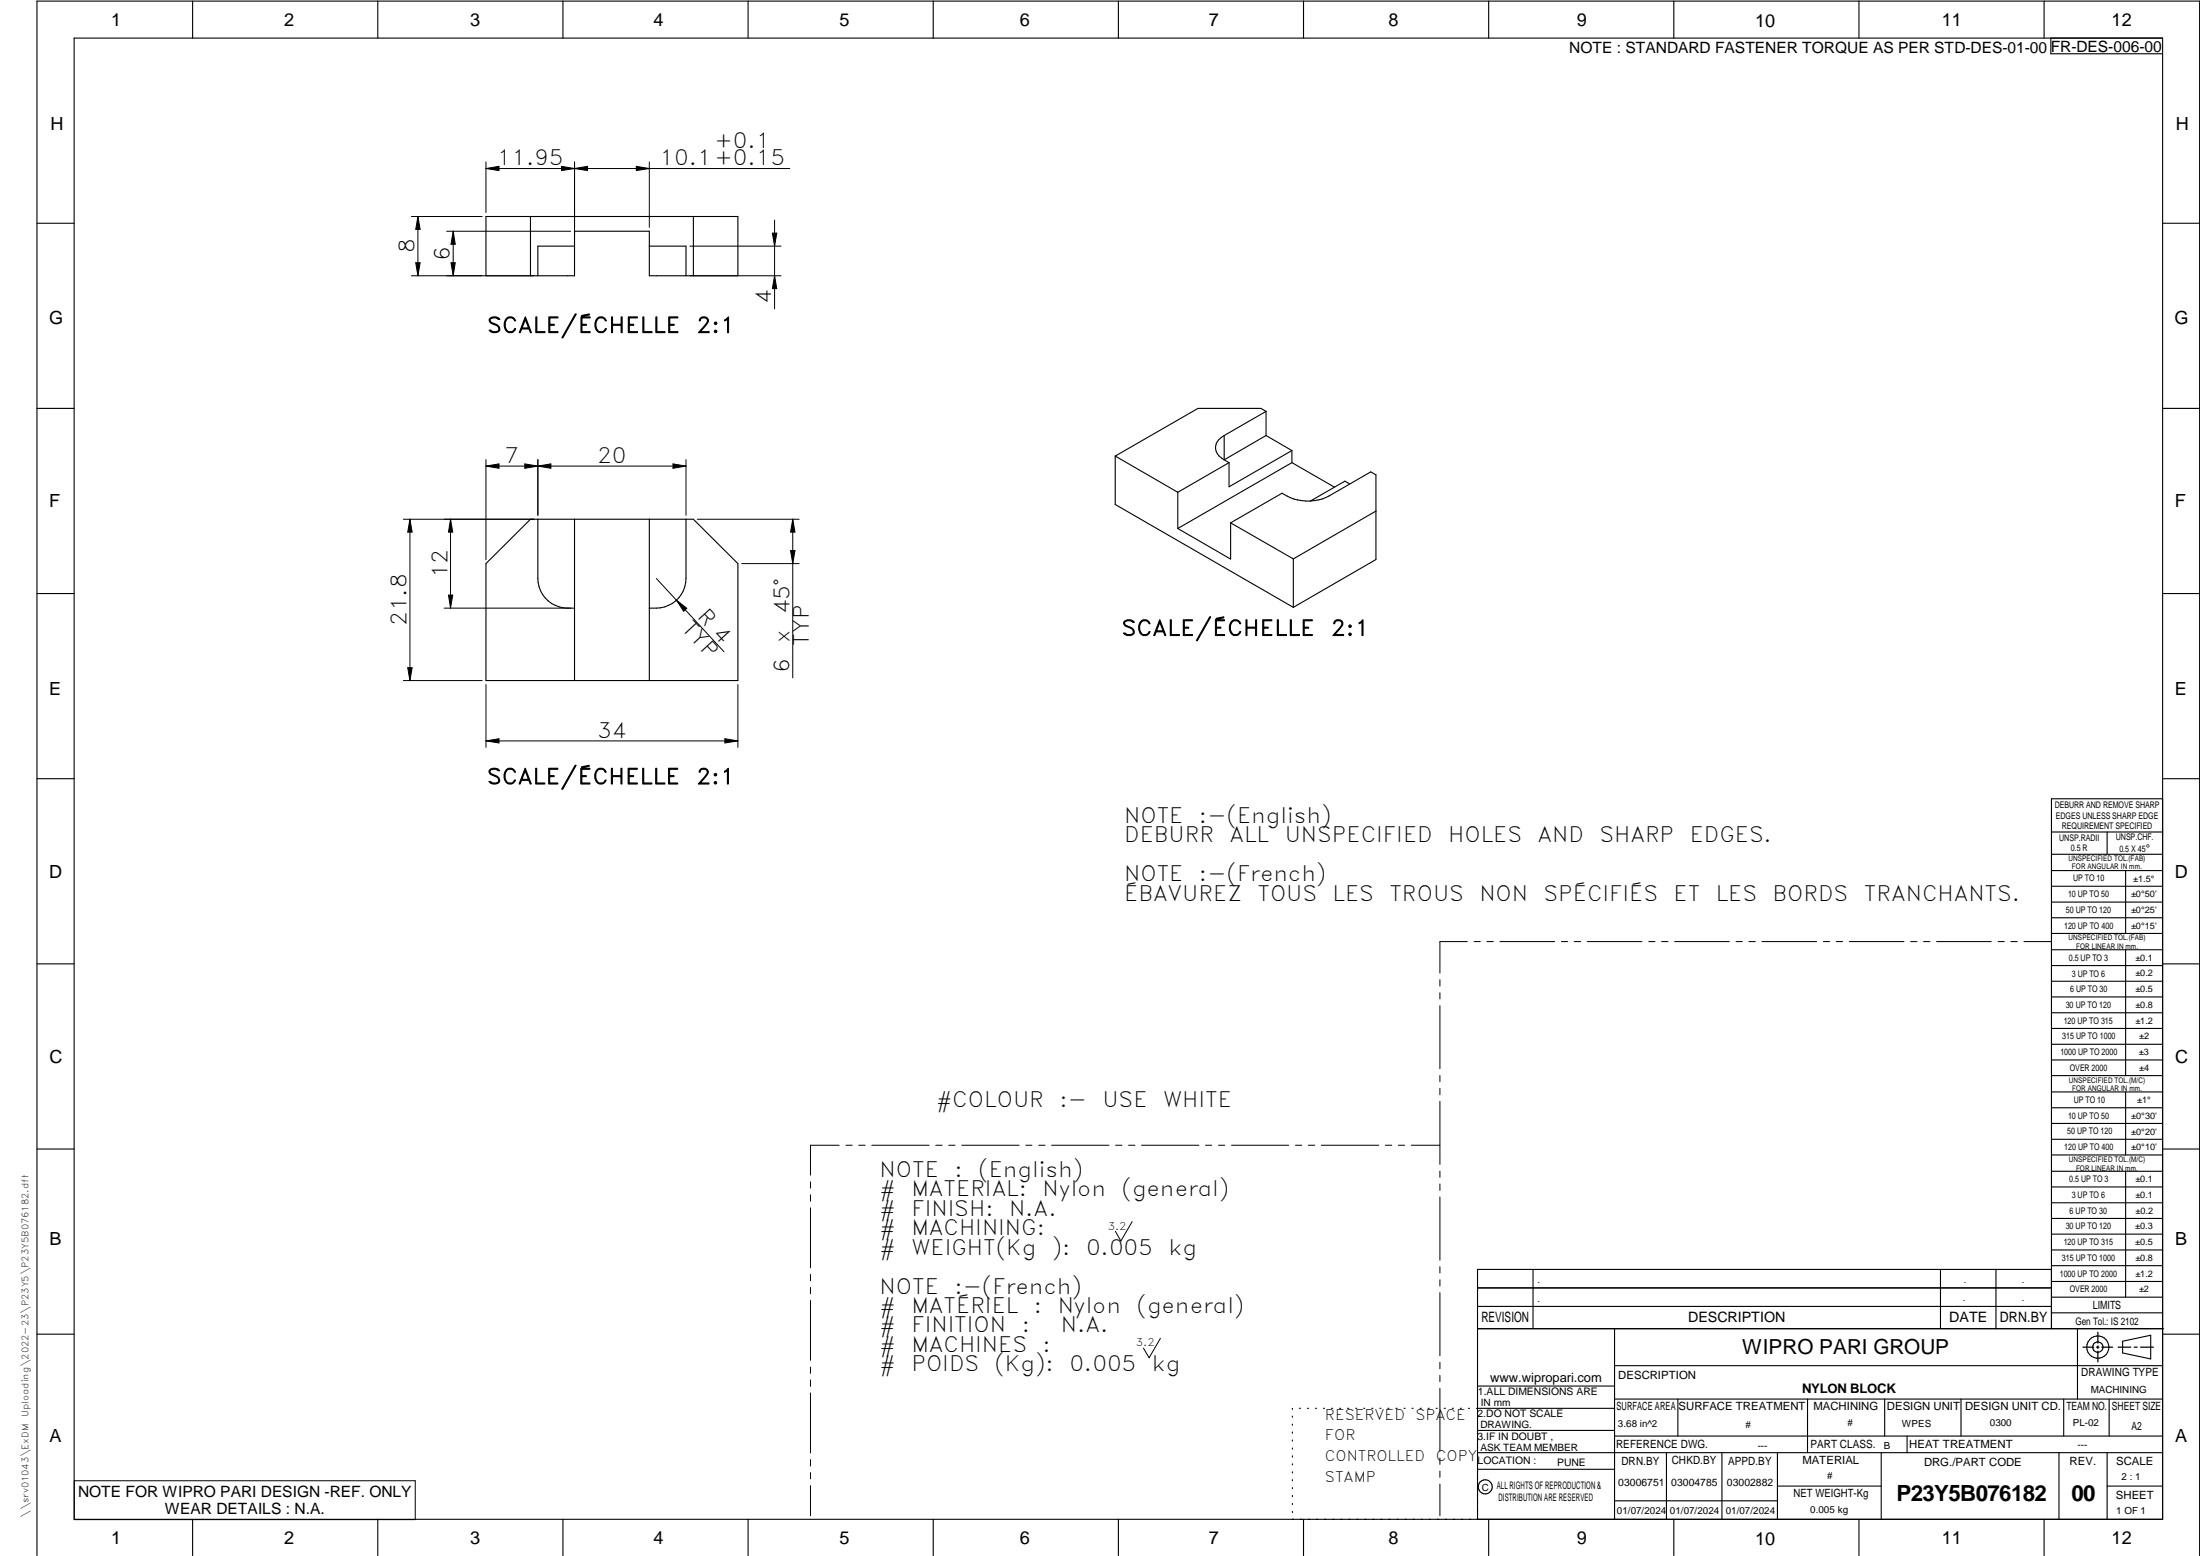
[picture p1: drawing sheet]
<svg xmlns="http://www.w3.org/2000/svg" width="594mm" height="420mm" viewBox="0 0 594 420" stroke-linecap="round" stroke-linejoin="round" font-family="sans-serif">
<g fill="none" stroke="#000" stroke-width=".3">
<path d="M20 10.3h564v400h-564zM52 .3v10M102 .3v10M152 .3v10M202 .3v10M252 .3v10M302 .3v10M352 .3v10M402 .3v10M452 .3v10M502 .3v10M552 .3v10"/>
<path d="M553.8 10.3v4.2h30.2M131.2 58.5h68.1v16h-24v-12.1h-20.2v12.1h-23.9zM143.2 58.5v16M187.2 58.5v16M10 60.3h10M155.1 66.5h-9.9v8M175.3 66.5h9.9v8M584 60.3h10M10 110.3h10M330.6 117.6v6.6M330.6 117.6a3.5 3.5 0 0 0-2.4 3.3 3.5 3.5 0 0 0 2.4 3.3M341.9 111.1l-1.4-.8h-17l-22.3 12.8"/>
<path d="M341.9 117.6l7 4.1M341.9 111.1v6.5M341.9 111.1l-11.3 6.5M341.9 117.6l-11.3 6.6M584 110.3h10M301.2 123.1v13.1l48 27.8M301.2 123.1l16.8 9.8M318 132.9v9.8M330.6 124.2l1.3 .7M331.9 124.9l-13.9 8M348.9 121.7v3.2M348.9 124.9l11.4 6.6"/>
<path d="M348.9 121.7l-17 9.7v-6.5M348.9 124.9l-30.9 17.8M364.5 130.7l-1.3-.8-9.3 5.4M371.6 138l-22.4 12.9M131.2 152.2l12-12h44l12.1 12v31.6h-68.1zM145.2 140.2v16a8 8 0 0 0 8 8h1.9M155.1 140.2v43.6M175.3 140.2v43.6M185.2 140.2v16a8 8 0 0 1-8 8h-1.9M332.3 141.2l16.9 9.7M332.3 141.2l13.9-8a12.5 12.5 0 0 0 12.7 .7l11.3-6.5 1.4 .8v22.9l-22.4 12.9M332.3 141.2v9.8l-14.3-8.3"/>
<path d="M349.2 150.9v13.1M10 160.3h10M584 160.3h10M10 210.3h10M584 215.7h-30v143.1M584 210.3h10M554 224.7h30M554 230.7h30M554 235.1h30M554 239.3h30M569 224.7v6M574 235.1v17"/>
<path d="M554 243.6h30M554 247.8h30M554 252.1h30M554 256.5h30M574 256.5v33.9M10 260.3h10M554 260.7h30M554 265h30M554 269.2h30M554 273.5h30M554 277.7h30M584 260.3h10"/>
<path d="M554 282h30M554 286.2h30M554 290.4h30M554 294.9h30M554 299.1h30M574 294.9v17M10 310.3h10M554 303.4h30M554 307.6h30M554 311.9h30M554 316.3h30M574 316.3v34"/>
<path d="M584 310.3h10M554 320.5h30M554 324.8h30M554 329h30M554 333.2h30M554 337.5h30M399 358.8h185.2M399 352.8h155M399 347.8h155M414 342.8v16M436 358.8v51.5M524 342.8v16"/>
<path d="M539 342.8v16M554 341.8h30M554 346h30M554 350.3h30M554 354.5h30M554 342.8h-155v67.5M561 358.8v19M10 360.3h10M399 374.3h37M436 377.8h148M453.1 377.8v10M488.1 377.8v14.5"/>
<path d="M508.9 377.8v10M529.5 377.8v10M557.3 377.8v10M569.5 377.8v10M573.2 362.2l7.6-1.6v6.3l-7.6-1.6zM584 368.8h-148M584 360.3h10M349 380.3v.3M349 382.4v.3M349 384.6v.3M349 386.7v.3M349 388.8v.3"/>
<path d="M349 391v.3M349 393.1v.3M349 395.3v.3M349 397.4v.3M349 399.5v.3M350.9 380.3h.2M353.1 380.3h.2M355.2 380.3h.3M357.4 380.3h.3M359.6 380.3h.3M361.7 380.3h.3M363.9 380.3h.3"/>
<path d="M366.1 380.3h.3M368.3 380.3h.2M370.4 380.3h.3M372.6 380.3h.3M374.8 380.3h.3M376.9 380.3h.4M379.1 380.3h.3M381.3 380.3h.3M383.4 380.3h.4M385.6 380.3h.3M387.8 380.3h.3M390 380.3h.3"/>
<path d="M392.2 380.3h.3M394.3 380.3h.3M396.5 380.3h.3M398.7 380.3h37.3M399 396.7h37M399 392.3h185M399 386.2h37M436 387.8h148M450 392.3v18M465 392.3v18M480 392.3v18M508 392.3v18"/>
<path d="M515 387.8v4.5M556 392.3v18M569 392.3v18M52 410.3v9.7M102 410.3v9.7M152 410.3v9.7M202 410.3v9.7M252 410.3v9.7M302 410.3v9.7M349 401.7v.3M349 403.8v.4M349 406v.3"/>
<path d="M349 408.1v.3M352 410.3v9.7M402 410.3v9.7M436 405.3h44M452 410.3v9.7M480 401.3h28M502 410.3v9.7M552 410.3v9.7M569 401.3h15M10 420v-419.7h584v419.7"/>
<circle cx="566.5" cy="363.7" r="1.39"/>
<circle cx="566.5" cy="363.8" r="3"/>
<circle cx="401.1" cy="401.5" r="1.9"/>
</g>
<g fill="none" stroke="#000" stroke-width=".27">
<path d="M111.1 58.5h19.1M112.9 58.5v16M112.9 58.5l.5 3.4h-1.1zM131.2 43.7v13.7M131.2 45.5h82.1M131.2 45.5l3.5-.6v1.2zM151.6 44.9l3.5 .6-3.5 .6zM155.1 43.7v19.7M155.1 45.5l3.6-.6v1.2zM171.8 44.9l3.5 .6-3.5 .6zM175.3 43.7v17.7M209.2 59.4v24"/>
<path d="M111.1 74.5h33.1M112.3 71h1.1l-.5 3.5zM120.6 62.4h33.5M121.8 71h1.1l-.5 3.5zM122.4 62.4v12.1M122.4 62.4l.5 3.6h-1.1zM186.3 66.5h24.6M186.3 74.5h24.6M208.6 62.9h1.2l-.6 3.6zM209.2 74.5l.6 3.4h-1.2zM131.2 124.1v27M131.2 125.9h54"/>
<path d="M131.2 125.9l3.5-.6v1.1zM141.7 125.3v1.1l7.1-1.1v1.1zM145.2 124.1v15M181.7 125.3l3.5 .6-3.5 .5zM185.2 124.1v15M108.9 140.2h35.3M110.7 140.2v43.6M110.7 140.2l.6 3.5h-1.2zM121.7 140.2v24M121.7 140.2l.6 3.5h-1.2zM177.2 156.2l18.3 19.8M188.3 140.2h27.5"/>
<path d="M200.3 152.2h15.5M213.5 148.7h1.2l-.6 3.5zM214.1 140.2l.6 3.5h-1.2zM214.1 140.2v42.8M119.9 164.2h34.2M121.1 160.7h1.2l-.6 3.5zM182.7 162.1l2.8 2.2-.9 .8zM108.9 183.8h21.3M110.1 180.3h1.2l-.6 3.5zM131.2 184.8v17M195.7 199.5l3.6 .6-3.6 .5zM199.3 184.8v17"/>
<path d="M131.2 200.1h68.1M131.2 200.1l3.5-.6v1.1zM396.2 254.3h-7.4v8.5M398.1 254.3h1.6M401.5 254.3h1.8M405 254.3h14.8M421.6 254.3h1.7M425.1 254.3h1.7M428.6 254.3h14.8M445.2 254.3h1.7M448.7 254.3h1.7M452.2 254.3h14.8"/>
<path d="M468.8 254.3h1.7M472.3 254.3h1.7M475.8 254.3h14.8M492.4 254.3h1.7M495.8 254.3h1.8M499.4 254.3h14.7M516 254.3h1.6M519.4 254.3h1.8M522.9 254.3h14.8M539.5 254.3h1.7M543 254.3h1.7M546.5 254.3h7.4"/>
<path d="M388.8 264.5v1.8M388.8 268.1v1.6M388.8 271.6v17M388.8 290.4v1.7M388.8 293.9v1.7M388.8 297.4v17M218.9 319.2v1.6M226.6 309.2h-7.7v8.1M228.4 309.2h1.7M231.9 309.2h1.7M235.4 309.2h15.5M252.7 309.2h1.7"/>
<path d="M256.2 309.2h1.7M259.7 309.2h15.5M277 309.2h1.7M280.5 309.2h1.7M284 309.2h15.5M301.2 309.2h1.8M304.8 309.2h1.7M308.3 309.2h15.5M325.5 309.2h1.7M329.1 309.2h1.6M332.6 309.2h15.4M349.8 309.2h1.7"/>
<path d="M353.3 309.2h1.7M356.8 309.2h15.5M374.1 309.2h1.7M377.6 309.2h1.7M381.1 309.2h7.7M388.8 316.2v1.7M388.8 319.7v1.7M218.9 322.6v1.8M218.9 326.1v16.2M305.7 329.9l-3 5.2-1.5-2.6M388.8 323.2v17.1M218.9 344.1v1.8"/>
<path d="M218.9 347.6v1.7M218.9 351.2v16.1M388.8 342.1v1.6M388.8 345.6v1.7M388.8 349v17.1M218.9 369.1v1.7M218.9 372.6v1.8M218.9 376.1v16.2M313.3 361.4l-3 5.2-1.5-2.6M388.8 367.9v1.7M388.8 371.4v1.7M388.8 374.9v17"/>
<path d="M20.1 399.8h92v10.5h-92zM218.9 394.1v1.8M218.9 397.6v1.7M388.8 393.7v1.7M388.8 397.2v1.7M218.9 401.2v8.1M388.8 400.7v8.6"/>
</g>
<path d="M566.5 359.7v3M562.5 363.8h2.9M566.1 363.8h.7M566.5 363.4v.7M566.5 364.9v2.8M567.6 363.8h2.9M572 363.8h3.4M576.3 363.8h.8M578 363.8h3.5" fill="none" stroke="#000" stroke-width=".34"/>
<g fill="#000">
<path d="M131.2 45.5l3.5-.6v1.2zM151.6 44.9l3.5 .6-3.5 .6zM155.1 45.5l3.6-.6v1.2zM171.8 44.9l3.5 .6-3.5 .6zM112.3 71h1.1l-.5 3.5zM112.9 58.5l.5 3.4h-1.1zM121.8 71h1.1l-.5 3.5zM122.4 62.4l.5 3.6h-1.1zM208.6 62.9h1.2l-.6 3.6zM209.2 74.5l.6 3.4h-1.2zM131.2 125.9l3.5-.6v1.1zM141.7 125.3l3.5 .6-3.5 .5z"/>
<path d="M145.2 125.9l3.6-.6v1.1zM181.7 125.3l3.5 .6-3.5 .5zM110.7 140.2l.6 3.5h-1.2zM121.7 140.2l.6 3.5h-1.2zM214.1 140.2l.6 3.5h-1.2zM213.5 148.7h1.2l-.6 3.5zM121.1 160.7h1.2l-.6 3.5zM182.7 162.1l2.8 2.2-.9 .8zM110.1 180.3h1.2l-.6 3.5zM131.2 200.1l3.5-.6v1.1zM195.7 199.5l3.6 .6-3.6 .5z"/>
</g>
<g font-size="6">
<text x="512.1" y="405.2">P23Y5B076182</text>
<text x="559.4" y="405.2">00</text>
</g>
<g font-size="5.7">
<text x="192.9" y="40">+0.1</text>
<text x="134.1" y="44.6">11.95</text>
<text x="178.1" y="44.6">10.1+0.15</text>
<text x="112" y="68.4" transform="rotate(-90 112 68.4)">8</text>
<text x="121.5" y="70.4" transform="rotate(-90 121.5 70.4)">6</text>
<text x="208.3" y="82.2" transform="rotate(-90 208.3 82.2)">4</text>
<text x="131.5" y="89.8">SCALE/ÉCHELLE</text>
<text x="188.1" y="89.8">2:1</text>
<text x="136.3" y="125">7</text>
<text x="161.3" y="125">20</text>
<text x="120.8" y="156.1" transform="rotate(-90 120.8 156.1)">12</text>
<text x="188.1" y="166.7" transform="rotate(47 188.1 166.7)">R 4</text>
<text x="213.2" y="165.9" transform="rotate(-90 213.2 165.9)">45°</text>
<text x="109.8" y="169" transform="rotate(-90 109.8 169)">21.8</text>
<text x="183.8" y="169.8" transform="rotate(47 183.8 169.8)">TYP</text>
<text x="213.2" y="173.7" transform="rotate(-90 213.2 173.7)">x</text>
<text x="302.8" y="171.6">SCALE/ÉCHELLE</text>
<text x="359.4" y="171.6">2:1</text>
<text x="218.4" y="174.4" transform="rotate(-90 218.4 174.4)">TYP</text>
<text x="213.2" y="181.8" transform="rotate(-90 213.2 181.8)">6</text>
<text x="161.3" y="199.2">34</text>
<text x="131.5" y="211.7">SCALE/ÉCHELLE</text>
<text x="188" y="211.7">2:1</text>
<text x="303.6" y="222.2">NOTE</text>
<text x="303.6" y="227.5">DEBURR</text>
<text x="323.8" y="222.2">:-(English)</text>
<text x="332" y="227.5">ALL</text>
<text x="346.9" y="227.5">UNSPECIFIED</text>
<text x="391" y="227.5">HOLES</text>
<text x="415.2" y="227.5">AND</text>
<text x="431.9" y="227.5">SHARP</text>
<text x="456.3" y="227.5">EDGES.</text>
<text x="303.6" y="238">NOTE</text>
<text x="323.8" y="238">:-(French)</text>
<text x="303.6" y="243.2">ÉBAVUREZ</text>
<text x="339.6" y="243.2">TOUS</text>
<text x="359.9" y="243.2">LES</text>
<text x="375.2" y="243.2">TROUS</text>
<text x="399.5" y="243.2">NON</text>
<text x="416.8" y="243.2">SPÉCIFIÉS</text>
<text x="451.9" y="243.2">ET</text>
<text x="463.3" y="243.2">LES</text>
<text x="478.7" y="243.2">BORDS</text>
<text x="503.3" y="243.2">TRANCHANTS.</text>
<text x="252.8" y="298.9">#COLOUR</text>
<text x="286.1" y="298.9">:-</text>
<text x="297.7" y="298.9">USE</text>
<text x="314.1" y="298.9">WHITE</text>
<text x="237.5" y="317.8">NOTE</text>
<text x="257.7" y="317.8">:</text>
<text x="264.1" y="317.8">(English)</text>
<text x="237.5" y="323">#</text>
<text x="246.1" y="323">MATERIAL:</text>
<text x="281.6" y="323">Nylon</text>
<text x="302.9" y="323">(general)</text>
<text x="237.5" y="328.3">#</text>
<text x="246.1" y="328.3">FINISH:</text>
<text x="272.5" y="328.3">N.A.</text>
<text x="237.5" y="333.5">#</text>
<text x="246.1" y="333.5">MACHINING:</text>
<text x="237.5" y="338.8">#</text>
<text x="246.1" y="338.8">WEIGHT(Kg</text>
<text x="284" y="338.8">):</text>
<text x="293.3" y="338.8">0.005</text>
<text x="315.5" y="338.8">kg</text>
<text x="237.5" y="349.3">NOTE</text>
<text x="257.7" y="349.3">:-(French)</text>
<text x="237.5" y="354.5">#</text>
<text x="237.5" y="359.8">#</text>
<text x="246.1" y="354.5">MATÉRIEL</text>
<text x="246.1" y="359.8">FINITION</text>
<text x="275.9" y="359.8">:</text>
<text x="279.2" y="354.5">:</text>
<text x="285.6" y="354.5">Nylon</text>
<text x="286.5" y="359.8">N.A.</text>
<text x="306.9" y="354.5">(general)</text>
<text x="237.5" y="365">#</text>
<text x="246.1" y="365">MACHINES</text>
<text x="281.5" y="365">:</text>
<text x="237.5" y="370.3">#</text>
<text x="246.1" y="370.3">POIDS</text>
<text x="268.5" y="370.3">(Kg):</text>
<text x="288.8" y="370.3">0.005</text>
<text x="311" y="370.3">kg</text>
</g>
<text font-size="5.6" x="470.5" y="365.5">WIPRO PARI GROUP</text>
<g font-size="4.9">
<text x="30" y="6.9">1</text>
<text x="76.7" y="6.9">2</text>
<text x="127" y="6.9">3</text>
<text x="176.5" y="6.9">4</text>
<text x="226.7" y="6.9">5</text>
<text x="275.4" y="6.9">6</text>
<text x="326.4" y="6.9">7</text>
<text x="375" y="6.9">8</text>
<text x="425.8" y="6.9">9</text>
<text x="473.9" y="7.3">10</text>
<text x="524.3" y="6.9">11</text>
<text x="570.2" y="6.9">12</text>
<text x="13.6" y="35.1">H</text>
<text x="587.6" y="35.1">H</text>
<text x="13.2" y="87.5">G</text>
<text x="587.2" y="87.5">G</text>
<text x="13.2" y="137">F</text>
<text x="587.2" y="137">F</text>
<text x="13.2" y="187.6">E</text>
<text x="587.2" y="187.6">E</text>
<text x="13.2" y="237">D</text>
<text x="587.2" y="237">D</text>
<text x="13.4" y="287.1">C</text>
<text x="587.4" y="287.1">C</text>
<text x="13.4" y="336.2">B</text>
<text x="587.4" y="336.2">B</text>
<text x="13.4" y="389.3">A</text>
<text x="587.4" y="389.3">A</text>
<text x="30" y="416.9">1</text>
<text x="76.7" y="416.9">2</text>
<text x="127" y="416.9">3</text>
<text x="176.5" y="416.9">4</text>
<text x="226.7" y="416.9">5</text>
<text x="275.4" y="416.9">6</text>
<text x="326.4" y="416.9">7</text>
<text x="375" y="416.9">8</text>
<text x="425.8" y="416.9">9</text>
<text x="473.9" y="417.3">10</text>
<text x="524.3" y="416.9">11</text>
<text x="570.2" y="416.9">12</text>
</g>
<g font-size="4.2">
<text x="423.7" y="14.3">NOTE : STANDARD FASTENER TORQUE AS PER STD-DES-01-00</text>
<text x="553.8" y="14">FR-DES-006-00</text>
<text x="21.1" y="404.3">NOTE FOR WIPRO PARI DESIGN -REF. ONLY</text>
<text x="44.5" y="408.8">WEAR DETAILS : N.A.</text>
</g>
<g font-size="3.9">
<text x="400" y="357.1">REVISION</text>
<text x="455.9" y="357.1">DESCRIPTION</text>
<text x="526.4" y="357.1">DATE</text>
<text x="540" y="357.1">DRN.BY</text>
<text x="357.8" y="383.3">RESERVED</text>
<text x="382.3" y="383.3">SPACE</text>
<text x="357.8" y="388.9">FOR</text>
<text x="357.8" y="394.5">CONTROLLED</text>
<text x="387.8" y="394.5">COPY</text>
<text x="357.8" y="400">STAMP</text>
</g>
<text font-size="3.6" x="486.6" y="376.1">NYLON BLOCK</text>
<text font-size="3.5" x="402.4" y="373.3">www.wipropari.com</text>
<g font-size="3.1">
<text x="565.1" y="353.5">LIMITS</text>
<text x="562" y="371.7">DRAWING TYPE</text>
<text x="437" y="372.3">DESCRIPTION</text>
<text x="436.5" y="380.8">SURFACE AREA</text>
<text x="453.3" y="380.8">SURFACE TREATMENT</text>
<text x="489.7" y="380.8">MACHINING</text>
<text x="509.5" y="380.8">DESIGN UNIT</text>
<text x="530.6" y="380.8">DESIGN UNIT CD.</text>
<text x="558" y="380.6">TEAM NO.</text>
<text x="570.3" y="380.7">SHEET SIZE</text>
<text x="575.6" y="386.1">A2</text>
<text x="436.4" y="391.1">REFERENCE DWG.</text>
<text x="437.8" y="395.5">DRN.BY</text>
<text x="451.4" y="395.4">CHKD.BY</text>
<text x="466.6" y="395.5">APPD.BY</text>
<text x="486.7" y="395.4">MATERIAL</text>
<text x="488.9" y="390.9">PART CLASS.</text>
<text x="515.6" y="390.9">HEAT TREATMENT</text>
<text x="519.6" y="395.9">DRG./PART CODE</text>
<text x="558.9" y="395.5">REV.</text>
<text x="571.4" y="395.6">SCALE</text>
<text x="484.3" y="404.2">NET WEIGHT-Kg</text>
<text x="571.4" y="404.7">SHEET</text>
</g>
<text font-size="3" x="579.5" y="230.1">°</text>
<g font-size="2.8">
<text x="299.1" y="332.1">3.2</text>
<text x="560.4" y="357.7">Gen Tol.: IS 2102</text>
<text x="306.7" y="363.6">3.2</text>
<text x="399.1" y="376.6">1.ALL DIMENSIONS ARE</text>
<text x="399" y="382.7">2.DO NOT SCALE</text>
<text x="399" y="388.7">3.IF IN DOUBT ,</text>
<text x="399" y="395.4">LOCATION :</text>
<text x="420.5" y="396">PUNE</text>
<text x="404.2" y="402">ALL RIGHTS OF REPRODUCTION &amp;</text>
<text x="437" y="401.2">03006751</text>
<text x="451.3" y="401.2">03004785</text>
<text x="466.3" y="401.2">03002882</text>
<text x="404.7" y="405.4">DISTRIBUTION ARE RESERVED</text>
</g>
<g font-size="2.7">
<text x="564.6" y="376.2">MACHINING</text>
<text x="399.9" y="379.7">IN mm</text>
<text x="399.7" y="385.7">DRAWING.</text>
<text x="436.9" y="385.4">3.68 in^2</text>
<text x="471.4" y="385.5">#</text>
<text x="498.9" y="385">#</text>
<text x="513.6" y="385.3">WPES</text>
<text x="537.3" y="385.1">0300</text>
<text x="559.7" y="385.1">PL-02</text>
<text x="399.7" y="391.8">ASK TEAM MEMBER</text>
<text x="474.6" y="391.2">---</text>
<text x="508.7" y="391.2">B</text>
<text x="561" y="391.1">---</text>
<text x="493.4" y="399.5">#</text>
<text x="572.8" y="399.7">2 : 1</text>
<text x="400.1" y="402.5">C</text>
<text x="436.6" y="408.7">01/07/2024</text>
<text x="450.9" y="408.8">01/07/2024</text>
<text x="466" y="408.9">01/07/2024</text>
<text x="488.8" y="408.5">0.005 kg</text>
<text x="571.4" y="408.7">1 OF 1</text>
</g>
<g font-size="2.5">
<text x="554.9" y="218.3">DEBURR AND REMOVE SHARP</text>
<text x="555.2" y="221">EDGES UNLESS SHARP EDGE</text>
<text x="556.1" y="227.1">UNSP.RADII</text>
<text x="556.8" y="223.8">REQUIREMENT SPECIFIED</text>
<text x="571.4" y="226.9">UNSP.CHF.</text>
<text x="559.2" y="229.9">0.5 R</text>
<text x="572.3" y="230.1">0.5 X 45</text>
<text x="559.8" y="238">UP TO 10</text>
<text x="576.1" y="238.1">±1.5°</text>
<text x="558.5" y="242.2">10 UP TO 50</text>
<text x="575.5" y="242.3">±0°50'</text>
<text x="557.4" y="250.7">120 UP TO 400</text>
<text x="557.9" y="246.5">50 UP TO 120</text>
<text x="575.5" y="250.7">±0°15'</text>
<text x="575.5" y="246.5">±0°25'</text>
<text x="558.7" y="259.4">0.5 UP TO 3</text>
<text x="559.5" y="263.7">3 UP TO 6</text>
<text x="576.6" y="263.6">±0.2</text>
<text x="576.6" y="259.4">±0.1</text>
<text x="559" y="267.9">6 UP TO 30</text>
<text x="576.6" y="267.9">±0.5</text>
<text x="557.8" y="272.2">30 UP TO 120</text>
<text x="576.6" y="272.2">±0.8</text>
<text x="556.9" y="280.7">315 UP TO 1000</text>
<text x="557.3" y="276.4">120 UP TO 315</text>
<text x="576.6" y="276.4">±1.2</text>
<text x="577.7" y="280.7">±2</text>
<text x="556.4" y="284.9">1000 UP TO 2000</text>
<text x="577.6" y="284.9">±3</text>
<text x="558.9" y="289.2">OVER 2000</text>
<text x="577.7" y="289.3">±4</text>
<text x="560" y="297.9">UP TO 10</text>
<text x="577.1" y="297.9">±1°</text>
<text x="558.5" y="302.1">10 UP TO 50</text>
<text x="575.5" y="302.1">±0°30'</text>
<text x="557.4" y="310.6">120 UP TO 400</text>
<text x="558.2" y="306.3">50 UP TO 120</text>
<text x="575.5" y="310.6">±0°10'</text>
<text x="575.5" y="306.4">±0°20'</text>
<text x="558.8" y="319.2">0.5 UP TO 3</text>
<text x="559.4" y="323.4">3 UP TO 6</text>
<text x="576.6" y="319.2">±0.1</text>
<text x="576.6" y="323.5">±0.1</text>
<text x="558.9" y="327.7">6 UP TO 30</text>
<text x="576.7" y="327.7">±0.2</text>
<text x="557.8" y="332">30 UP TO 120</text>
<text x="576.6" y="332">±0.3</text>
<text x="556.8" y="340.5">315 UP TO 1000</text>
<text x="557.3" y="336.3">120 UP TO 315</text>
<text x="576.6" y="336.3">±0.5</text>
<text x="576.6" y="340.5">±0.8</text>
<text x="415.2" y="346.4">.</text>
<text x="530.3" y="346.5">.</text>
<text x="545.9" y="346.4">.</text>
<text x="556.2" y="344.7">1000 UP TO 2000</text>
<text x="576.6" y="344.7">±1.2</text>
<text x="415.2" y="351.5">.</text>
<text x="530" y="351.3">.</text>
<text x="545.9" y="351.4">.</text>
<text x="558.9" y="349">OVER 2000</text>
<text x="577.6" y="349">±2</text>
</g>
<g font-size="2.4">
<text x="7.7" y="382.7" transform="rotate(-90 7.7 382.7)">Uploading\2022-23\P23Y5\P23Y5B076182.dft</text>
<text x="7.7" y="409.8" transform="rotate(-90 7.7 409.8)">\\srv01043\ExDM</text>
</g>
<g font-size="2.1">
<text x="558.5" y="232.4">UNSPECIFIED TOL.(FAB)</text>
<text x="559.5" y="234.7">FOR ANGULAR IN mm.</text>
<text x="558.6" y="253.9">UNSPECIFIED TOL.(FAB)</text>
<text x="560.7" y="256.3">FOR LINEAR IN mm.</text>
<text x="558.7" y="292.3">UNSPECIFIED TOL.(M/C)</text>
<text x="559.6" y="294.7">FOR ANGULAR IN mm.</text>
<text x="558.7" y="313.7">UNSPECIFIED TOL.(M/C)</text>
<text x="560.6" y="316.1">FOR LINEAR IN mm.</text>
</g>
</svg>
